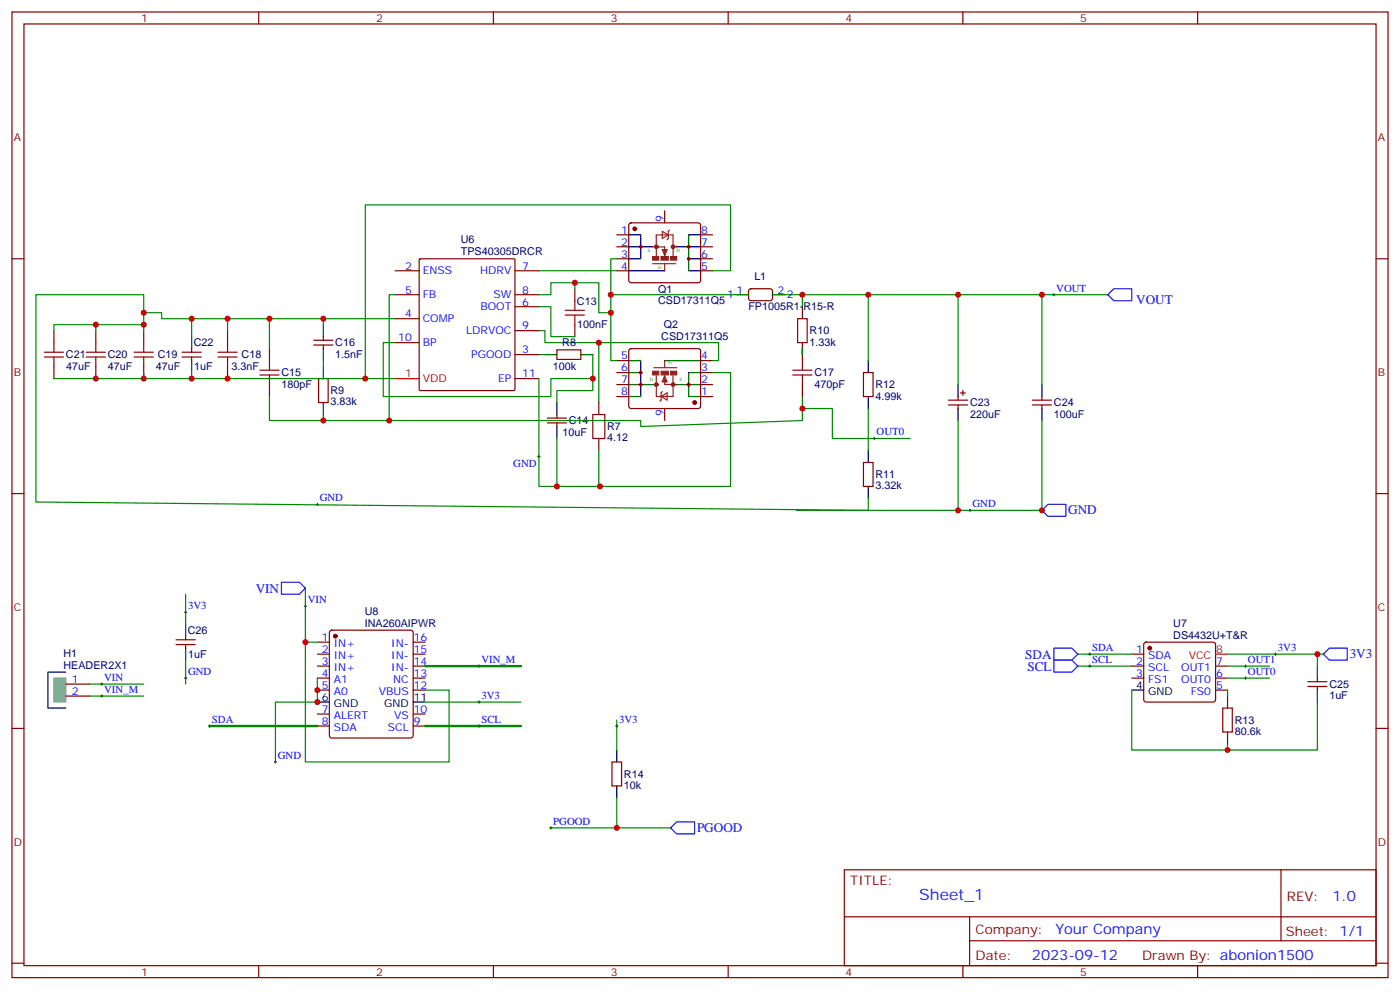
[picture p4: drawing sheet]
<svg xmlns="http://www.w3.org/2000/svg" width="412mm" height="292mm" viewBox="0 0 412 292" stroke-linecap="round" stroke-linejoin="round" font-family="sans-serif">
<g fill="none" stroke="#870000" stroke-width=".35">
<path d="M3.5 3.5h405.4v284.4h-405.4zM7.1 7.1h398.2v277.2h-398.2zM76.2 3.5v3.6M145.3 3.5v3.6M214.5 3.5v3.6M283.6 3.5v3.6M352.8 3.5v3.6M3.5 76.2h3.6M116.4 79.7h7.1M123.5 76.4l.3-.2h27.5l.3 .2 .1 38.3-.2 .3h-27.7l-.3-.2zM151.7 79.7h7M181.7 76.2h3.5"/>
<path d="M181.7 79.7h3.5M181.7 69.1h3.5M181.7 72.7h3.5M185.4 65.8l.5-.2h19.8l.5 .2 .2 .5v16.2l-.3 .5-.4 .3h-19.8l-.5-.3-.2-.5v-16.2zM195.8 62.1v3.5M206.4 76.2h3.5M206.4 79.7h3.5M206.4 69.1h3.5M206.4 72.7h3.5M405.3 76.2h3.6M15.9 97.4v3.5M28.2 97.4v3.5"/>
<path d="M42.3 97.4v3.5M67 97.4v3.5M95.2 99.1v1.1M116.4 93.8h7.1M116.4 86.8h7.1M151.7 86.8h7M151.7 90.3h7M151.7 97.4h7M169.3 85v3.5M169.3 95.6v3.5M217 86.8h3.5M220.7 85.2l.5-.2 5.9 .1 .4 .6v2.4l-.7 .4h-5.9l-.4-.7v-2.1z"/>
<path d="M227.5 86.8h3.6M236.4 90.3v3.5M15.9 107.9v3.6M28.2 107.9v3.6M42.3 107.9v3.6M53.6 105.1h5.7M53.6 103.7h5.7M56.4 102.7v1M56.4 105.1v1.1M67 107.9v3.6M79.4 102.7v3.5M79.4 113.2v3.6"/>
<path d="M92.4 101.6h5.7M92.4 100.2h5.7M93.8 111.5h2.9v7h-2.9zM95.2 101.6v1.1M116.4 100.9h7.1M151.7 104.4h7M151.7 111.5h7M164 103h7.1v2.8h-7.1zM176.4 118.5v3.6M181.7 116.8h3.5M181.7 113.2h3.5M181.7 109.7h3.5"/>
<path d="M181.7 106.2h3.5M185.4 102.9l.5-.2h19.8l.5 .2 .2 .5v16.2l-.3 .5-.4 .2h-19.8l-.5-.2-.2-.5v-16.2zM206.4 116.8h3.5M206.4 113.2h3.5M206.4 109.7h3.5M206.4 106.2h3.5M236.4 100.9v5.3M236.4 113.2v3.6M254.4 109.7h2.8v7.1h-2.8zM279.4 119.2h5.6M279.4 117.8h5.6M282.2 116.8v1"/>
<path d="M282.2 119.2v1.1M282.9 115.7h1.4M283.6 115v1.4M304.1 119.2h5.6M304.1 117.8h5.6M306.9 116.8v1M306.9 119.2v1.1M161.2 124.5h5.7M161.2 123.1h5.7M164 122.1v1M164 124.5v1.1M176.4 129.1v3.5"/>
<path d="M195.8 120.3v3.5M254.4 136.2h2.8v7h-2.8zM3.5 145.3h3.6M405.3 145.3h3.6M51.9 189.8h5.6M51.9 188.4h5.6M54.7 187.3v1.1M54.7 189.8v1.1M93.5 192.6h3.5M93.5 196.1h3.5M93.5 199.7h3.5M93.5 189.1h3.5"/>
<path d="M97.2 185.8l.5-.2h23.3l.5 .2 .2 .5v30.3l-.2 .5-.5 .2h-23.3l-.5-.2-.2-.5v-30.3zM121.7 192.6h3.5M121.7 196.1h3.5M121.7 199.7h3.5M121.7 189.1h3.5M333.4 192.6h3.5M333.4 196.1h3.5M333.4 199.7h3.5M337.1 189.3l.5-.2h19.8l.5 .2 .2 .5v16.2l-.3 .5-.4 .2h-19.8l-.5-.2-.2-.5v-16.2zM358.1 196.1h3.5M358.1 199.7h3.5M388.1 199.7v1"/>
<path d="M3.5 214.5h3.6M19.4 201.4h7.1M19.4 205h7.1M93.5 203.2h3.5M93.5 210.3h3.5M93.5 213.8h3.5M121.7 203.2h3.5M121.7 210.3h3.5M121.7 213.8h3.5M358.1 203.2h3.5M361.6 205v3.5M361.6 215.5v3.6"/>
<path d="M385.2 200.7h5.7M385.2 202.1h5.7M388.1 202.1v1.1M405.3 214.5h3.6M180.3 224.4h2.8v7h-2.8zM248.7 256.1h156.6v28.2h-156.6zM377.3 256.1v20.9M248.7 270h156.5M285.6 277h119.6M285.6 270v14.1M3.5 283.6h3.6M76.2 284.3v3.6"/>
<path d="M145.3 284.3v3.6M214.5 284.3v3.6M283.6 284.3v3.6M352.8 284.3v3.6M405.3 283.6h3.6"/>
</g>
<path d="M116.4 111.5h7.1M358.1 192.6h3.5" fill="none" stroke="#f00" stroke-width=".35"/>
<g fill="#870000" stroke="#870000" stroke-width=".35">
<circle cx="187" cy="67.4" r=".53"/>
<circle cx="188.7" cy="72.7" r=".35"/>
<circle cx="202.8" cy="72.7" r=".35"/>
<circle cx="202.8" cy="76.2" r=".35"/>
<circle cx="204.6" cy="118.5" r=".53"/>
<circle cx="202.8" cy="113.2" r=".35"/>
<circle cx="188.7" cy="113.2" r=".35"/>
<circle cx="188.7" cy="109.7" r=".35"/>
<circle cx="338.7" cy="190.9" r=".53"/>
<circle cx="98.8" cy="187.3" r=".53"/>
</g>
<g fill="none" stroke="#8c2424" stroke-width=".71">
<circle cx="193.3" cy="72.7" r=".35"/>
<circle cx="198.3" cy="72.7" r=".35"/>
<circle cx="193.3" cy="113.2" r=".35"/>
<circle cx="198.3" cy="113.2" r=".35"/>
</g>
<g fill="#8c2424" stroke="#8c2424" stroke-width=".35">
<path d="M192.3 75.5h1.7v1.1h-1.7z"/>
<path d="M197.5 75.5h1.8v1.1h-1.8z"/>
<path d="M194.7 75.5h2.1v1.1h-2.1z"/>
<path d="M197.6 109.3h1.7v1.1h-1.7z"/>
<path d="M192.3 109.3h1.7v1.1h-1.7z"/>
<path d="M194.7 109.3h2.2v1.1h-2.2z"/>
</g>
<g fill="none" stroke="#8c2424" stroke-width=".35">
<path d="M192.3 77.6h6.7M192.3 72.7h3.5v1.1M193.3 72.4v-3.2h5v6.1M193.3 72.4v2.9M195.1 68.1l1.7 1.1-1.7 1zM195.1 73.5h1.4l-.7 1.8zM195.5 73.5l.3 1.4 .4-1.4M195.8 77.6v2.2M195.8 73.5v.6M197.2 67.8l-.4 .3v2.1l-.3 .4M198.3 72.7h1M192.3 113.2h1"/>
<path d="M192.6 108.3h6.7M193.3 110.6v6.1h5v-3.1M194.7 116.7l1.8-1v2.1zM195.1 115.3l-.4 .4v2.1l-.3 .3M195.4 112.4l.4-1.4 .3 1.4M195.8 110.6l.7 1.8h-1.4zM195.8 106.2v2.1M195.8 112.1v1.1h2.5M195.8 111.8v.6M198.2 110.6v2.9M198.3 113.2h1"/>
</g>
<g fill="none" stroke="#000" stroke-width=".35">
<path d="M185.2 69.1h3.5v7.1h-3.5M185.2 72.7h7.1M185.2 79.7h10.6M199.3 72.7h7.1M202.8 76.2h3.6M206.4 69.1h-3.6v10.6h3.6M56.4 99.1v3.6M95.2 95.6v3.5M56.4 106.2v3.5M95.2 102.7v3.5M95.2 107.9v3.6M95.2 118.5v3.6"/>
<path d="M160.5 104.4h3.5M164 118.5v3.6M171.1 104.4h3.5M185.2 106.2h3.5v10.6h-3.5M185.2 113.2h7.1M185.2 109.7h3.5M195.8 106.2h10.6M199.3 113.2h7.1M206.4 109.7h-3.6v7.1h3.6M255.8 106.2v3.5M255.8 116.8v3.5M282.2 113.2v3.6"/>
<path d="M306.9 113.2v3.6M164 125.6v3.5M255.8 132.6v3.6M282.2 120.3v3.5M306.9 120.3v3.5M255.8 143.2v3.6M19.4 197.9h-5.3v10.6h5.3M54.7 183.8v3.5M54.7 190.9v3.5M388.1 196.1v3.6M93.5 206.7h3.5M121.7 206.7h3.5"/>
<path d="M333.4 203.2h3.5M388.1 203.2v3.5M181.7 220.8v3.6M181.7 231.4v3.5"/>
</g>
<g fill="none" stroke="#008700" stroke-width=".35">
<path d="M158.7 79.7h23M181.7 76.2h-1.8v30h1.8M209.9 79.7h5.3v-19.4h-107.6v51.2h8.8M28.2 95.6v1.8M42.3 95.6h-26.4v1.8M42.3 92.1h5.3v1.7h31.8M42.3 97.4v-10.6h-31.7v61l245.2 2.5v-3.5M56.4 93.8v5.3M67 93.8v3.6M95.2 93.8v1.8M116.4 93.8h-37v8.9M116.4 86.8h-1.7v37"/>
<path d="M158.7 86.8h3.6v-3.5h14.1v8.8h3.5M158.7 90.3h3.6v8.8h7M158.7 97.4h1.8v3.5h51.2v5.3h-1.8M169.3 83.3v1.7M179.9 86.8h40.6M227.5 86.8h98.8M236.4 86.8v3.5M255.8 86.8v19.4M282.2 86.8v26.4M306.9 86.8v26.4M15.9 111.5h91.7M42.3 109.7v1.8"/>
<path d="M56.4 109.7v1.8M79.4 116.8v7h109.3v1.8l47.7-1.8v-7M95.2 106.2v1.7M116.4 100.9h-3.5v15.9h49.4v-5.3h12.3M158.7 104.4h1.8M174.6 104.4v10.6h-10.6v3.5M176.4 100.9v17.6M209.9 109.7h5.3v33.5h-56.5v-31.7M236.4 102.7v1.7M95.2 122.1v1.7M164 129.1v14.1M176.4 132.6v10.6h.3"/>
<path d="M236.4 120.3h8.8v8.8h22.9M255.8 120.3v12.3M282.2 123.8v26.5M306.9 123.8v26.5h-72.3M54.7 175v8.8M90 173.2v51.2h42.3v-21.2h-7.1M54.7 194.4v7M90 189.1h3.5M93.5 199.7v7h-12.4v17.7M317.5 192.6h15.9M317.5 196.1h15.9M361.6 192.6h28.2"/>
<path d="M361.6 196.1h12.3M361.6 199.7h12.3M388.1 192.6v3.5M26.5 201.4h15.8M26.5 205h15.8M125.2 206.7h28.3M181.7 212v8.8M333.4 203.2v17.6h28.2M361.6 203.2v1.8M388.1 206.7v14.1h-26.5v-1.7M181.7 234.9v8.9M162.3 243.8h35.3"/>
</g>
<g fill="none" stroke="#a10000" stroke-width=".35">
<path d="M166.5 91.4h5.7M166.5 92.8h5.7M169.3 88.5v2.9M169.3 92.8v2.8M234.9 93.8h2.9v7.1h-2.9zM13.1 103.7h5.6M13.1 105.1h5.6M15.9 100.9v2.8M15.9 105.1v2.8M25.4 103.7h5.6M25.4 105.1h5.6M28.2 100.9v2.8"/>
<path d="M28.2 105.1v2.8M39.5 103.7h5.7M39.5 105.1h5.7M42.3 100.9v2.8M42.3 105.1v2.8M64.2 103.7h5.6M64.2 105.1h5.6M67 100.9v2.8M67 105.1v2.8M76.6 110.4h5.6M76.6 109h5.6M79.4 106.2v2.8"/>
<path d="M79.4 110.4v2.8M233.5 110.4h5.7M233.5 109h5.7M236.4 106.2v2.8M236.4 110.4v2.8M174.6 122.1h3.6v7h-3.6zM360.2 208.5h2.8v7h-2.8z"/>
</g>
<g fill="none" stroke="#000" stroke-width=".29">
<path d="M310.1 86.8h.7M310.4 86.4v.7M158.4 134.4h.7M158.7 134.1v.7M257.2 129.1h.7M257.5 128.8v.7M93.1 148.5h.7M93.5 148.2v.7M285.4 150.3h.7M285.8 149.9v.7M54.7 179.9v.7M89.6 178.5h.7"/>
<path d="M90 178.2v.7M54.3 199.7h.7M54.3 180.3h.7M54.7 199.3v.7M140.8 196.1h.7M141.1 195.8v.7M320.7 192.6h.7M320.7 196.1h.7M321 192.3v.7M321 195.8v.7M366.5 196.1h.7M366.5 199.7h.7"/>
<path d="M366.9 195.8v.7M366.9 199.3v.7M375.4 192.6h.7M375.7 192.3v.7M29.6 201.4h.7M29.6 205h.7M30 201.1v.7M30 204.6v.7M61.4 213.8h.7M61.7 213.4v.7M140.8 213.8h.7M140.8 206.7h.7"/>
<path d="M141.1 206.4v.7M141.1 213.4v.7M181.3 213.8h.7M181.7 213.4v.7M80.8 224.4h.7M81.1 224v.7M161.9 243.8h.7M162.3 243.4v.7"/>
</g>
<path d="M326.3 86.8l1.8-1.8h5.3v3.5h-5.3zM306.9 150.3l1.8-1.8h5.3v3.5h-5.3zM82.9 171.4h5.3l1.8 1.8-1.8 1.8h-5.3zM310.4 190.9h5.3l1.8 1.7-1.8 1.8h-5.3zM310.4 194.4h5.3l1.8 1.7-1.8 1.8h-5.3zM389.8 192.6l1.8-1.7h5.3v3.5h-5.3zM197.6 243.8l1.7-1.8h5.3v3.5h-5.3z" fill="none" stroke="#00f" stroke-width=".35"/>
<path d="M125.2 196.1h28.3M61.7 213.8h31.8M125.2 213.8h28.3" fill="none" stroke="#008700" stroke-width=".71"/>
<path d="M15.9 199.7h3.5v7h-3.5z" fill="#999" stroke="#999" stroke-width=".35"/>
<g fill="#c00">
<circle cx="176.4" cy="100.9" r=".88"/>
<circle cx="176.7" cy="143.2" r=".88"/>
<circle cx="164" cy="143.2" r=".88"/>
<circle cx="174.6" cy="111.5" r=".88"/>
<circle cx="114.7" cy="123.8" r=".88"/>
<circle cx="95.3" cy="93.8" r=".88"/>
<circle cx="95.3" cy="123.8" r=".88"/>
<circle cx="169.3" cy="83.3" r=".88"/>
<circle cx="179.9" cy="92.1" r=".88"/>
<circle cx="179.9" cy="86.8" r=".88"/>
<circle cx="236.4" cy="86.8" r=".88"/>
<circle cx="107.6" cy="111.5" r=".88"/>
<circle cx="28.2" cy="111.5" r=".88"/>
<circle cx="42.3" cy="111.5" r=".88"/>
<circle cx="42.3" cy="95.6" r=".88"/>
<circle cx="28.2" cy="95.6" r=".88"/>
<circle cx="67" cy="111.5" r=".88"/>
<circle cx="56.4" cy="111.5" r=".88"/>
<circle cx="79.4" cy="93.8" r=".88"/>
<circle cx="42.3" cy="92.1" r=".88"/>
<circle cx="67" cy="93.8" r=".88"/>
<circle cx="56.4" cy="93.8" r=".88"/>
<circle cx="255.8" cy="86.8" r=".88"/>
<circle cx="236.4" cy="120.3" r=".88"/>
<circle cx="282.2" cy="86.8" r=".88"/>
<circle cx="282.2" cy="150.3" r=".88"/>
<circle cx="306.9" cy="86.8" r=".88"/>
<circle cx="306.9" cy="150.3" r=".88"/>
<circle cx="388.1" cy="192.6" r=".88"/>
<circle cx="361.6" cy="220.8" r=".88"/>
<circle cx="90" cy="189.1" r=".88"/>
<circle cx="93.5" cy="203.2" r=".88"/>
<circle cx="93.5" cy="206.7" r=".88"/>
<circle cx="181.7" cy="243.8" r=".88"/>
</g>
<text font-size="4.6" fill="#00f" x="270.8" y="265.1">Sheet_1</text>
<g font-size="4.2" fill="#00f">
<text x="392.5" y="265.4">1.0</text>
<text x="310.9" y="274.9">Your Company</text>
<text x="304" y="282.7">2023-09-12</text>
</g>
<g font-size="3.9" fill="#00f">
<text x="334.7" y="89.5">VOUT</text>
<text x="314.7" y="151.3">GND</text>
<text x="75.3" y="174.5">VIN</text>
<text x="302" y="194">SDA</text>
<text x="302.7" y="197.5">SCL</text>
<text x="397.6" y="193.9">3V3</text>
<text x="205.3" y="245">PGOOD</text>
</g>
<g font-size="3.9" fill="#800">
<text x="250.5" y="260.7">TITLE:</text>
<text x="379.1" y="265.4">REV:</text>
<text x="287.4" y="274.9">Company:</text>
<text x="378.7" y="275.5">Sheet: 1/1</text>
<text x="287.4" y="282.6">Date:</text>
<text x="336.4" y="282.7">Drawn By: abonion1500</text>
</g>
<g font-size="3.2" fill="#800">
<text x="41.6" y="6.5">1</text>
<text x="110.8" y="6.5">2</text>
<text x="179.9" y="6.5">3</text>
<text x="249.1" y="6.5">4</text>
<text x="318.2" y="6.5">5</text>
<text x="4.1" y="41.6">A</text>
<text x="405.9" y="41.6">A</text>
<text x="4.1" y="110.8">B</text>
<text x="405.9" y="110.8">B</text>
<text x="4.1" y="179.9">C</text>
<text x="405.9" y="179.9">C</text>
<text x="4.1" y="249.1">D</text>
<text x="405.9" y="249.1">D</text>
<text x="41.6" y="287.3">1</text>
<text x="110.8" y="287.3">2</text>
<text x="179.9" y="287.3">3</text>
<text x="249.1" y="287.3">4</text>
<text x="318.2" y="287.3">5</text>
</g>
<g font-size="3.2" fill="#00f">
<text x="195.4" y="65.4" transform="rotate(-90 195.4 65.4)">9</text>
<text x="183" y="68.8">1</text>
<text x="206.6" y="68.8">8</text>
<text x="183" y="72.3">2</text>
<text x="183" y="75.8">3</text>
<text x="206.6" y="75.8">6</text>
<text x="206.6" y="72.3">7</text>
<text x="119.3" y="79.4">2</text>
<text x="124.5" y="80.8">ENSS</text>
<text x="141.4" y="80.8">HDRV</text>
<text x="153.8" y="79.4">7</text>
<text x="183" y="79.4">4</text>
<text x="206.6" y="79.4">5</text>
<text x="119.3" y="86.4">5</text>
<text x="124.5" y="87.8">FB</text>
<text x="145.3" y="87.8">SW</text>
<text x="153.8" y="90">6</text>
<text x="153.8" y="86.4">8</text>
<text x="214.2" y="87.8">1</text>
<text x="217" y="86.4">1</text>
<text x="229.1" y="86.4">2</text>
<text x="231.8" y="87.8">2</text>
<text x="311.1" y="85.9">VOUT</text>
<text x="119.3" y="93.5">4</text>
<text x="124.5" y="94.9">COMP</text>
<text x="141.5" y="91.4">BOOT</text>
<text x="117.3" y="100.5">10</text>
<text x="124.5" y="102">BP</text>
<text x="137.3" y="98.4">LDRVOC</text>
<text x="153.8" y="97">9</text>
<text x="138.8" y="105.5">PGOOD</text>
<text x="153.8" y="104.1">3</text>
<text x="183" y="105.8">5</text>
<text x="206.6" y="105.8">4</text>
<text x="146.7" y="112.5">EP</text>
<text x="153.8" y="111.1">11</text>
<text x="183" y="109.4">6</text>
<text x="183" y="112.9">7</text>
<text x="206.6" y="112.9">2</text>
<text x="206.6" y="109.4">3</text>
<text x="183" y="116.4">8</text>
<text x="206.6" y="116.4">1</text>
<text x="195.4" y="122.5" transform="rotate(-90 195.4 122.5)">9</text>
<text x="258.2" y="128.2">OUT0</text>
<text x="151.2" y="137.5">GND</text>
<text x="94.2" y="147.6">GND</text>
<text x="286.5" y="149.4">GND</text>
<text x="55.4" y="179.4">3V3</text>
<text x="90.7" y="177.6">VIN</text>
<text x="94.8" y="188.7">1</text>
<text x="98.3" y="190.5">IN+</text>
<text x="115.3" y="190.5">IN-</text>
<text x="121.9" y="188.7">16</text>
<text x="321.7" y="191.7">SDA</text>
<text x="376.4" y="191.7">3V3</text>
<text x="94.8" y="192.3">2</text>
<text x="94.8" y="195.8">3</text>
<text x="98.3" y="194">IN+</text>
<text x="98.3" y="197.6">IN+</text>
<text x="115.3" y="197.6">IN-</text>
<text x="115.3" y="194">IN-</text>
<text x="121.9" y="195.8">14</text>
<text x="121.9" y="192.3">15</text>
<text x="141.8" y="195.3">VIN_M</text>
<text x="321.7" y="195.3">SCL</text>
<text x="334.7" y="192.3">1</text>
<text x="334.7" y="195.8">2</text>
<text x="338.2" y="194">SDA</text>
<text x="338.2" y="197.6">SCL</text>
<text x="348" y="197.6">OUT1</text>
<text x="358.2" y="195.8">7</text>
<text x="367.6" y="195.3">OUT1</text>
<text x="21.2" y="201.1">1</text>
<text x="30.7" y="200.6">VIN</text>
<text x="55.4" y="198.8">GND</text>
<text x="94.8" y="199.3">4</text>
<text x="94.8" y="202.8">5</text>
<text x="98.3" y="201.1">A1</text>
<text x="115.8" y="201.1">NC</text>
<text x="121.9" y="202.8">12</text>
<text x="121.9" y="199.3">13</text>
<text x="334.7" y="199.3">3</text>
<text x="338.2" y="201.1">FS1</text>
<text x="348" y="201.1">OUT0</text>
<text x="358.2" y="202.8">5</text>
<text x="358.2" y="199.3">6</text>
<text x="367.6" y="198.8">OUT0</text>
<text x="21.2" y="204.6">2</text>
<text x="30.7" y="204.1">VIN_M</text>
<text x="94.8" y="209.9">7</text>
<text x="98.3" y="204.6">A0</text>
<text x="111.6" y="204.6">VBUS</text>
<text x="121.9" y="209.9">10</text>
<text x="141.8" y="205.8">3V3</text>
<text x="350.8" y="204.6">FS0</text>
<text x="62.4" y="212.9">SDA</text>
<text x="94.8" y="213.4">8</text>
<text x="98.3" y="211.7">ALERT</text>
<text x="98.3" y="215.2">SDA</text>
<text x="114.3" y="215.2">SCL</text>
<text x="116.1" y="211.7">VS</text>
<text x="121.9" y="213.4">9</text>
<text x="141.8" y="212.9">SCL</text>
<text x="182.4" y="212.9">3V3</text>
<text x="81.8" y="223.5">GND</text>
<text x="163" y="242.9">PGOOD</text>
</g>
<g font-size="3.2" fill="#000080">
<text x="135.7" y="71.5">U6</text>
<text x="135.7" y="75.1">TPS40305DRCR</text>
<text x="222.2" y="82.6">L1</text>
<text x="169.9" y="89.7">C13</text>
<text x="193.9" y="89.6">CSD17311Q5</text>
<text x="193.9" y="86.3">Q1</text>
<text x="220.5" y="91.4">FP1005R1-R15-R</text>
<text x="98.8" y="102">C16</text>
<text x="165.6" y="101.9">R8</text>
<text x="170" y="96.7">100nF</text>
<text x="194.8" y="100.2">CSD17311Q5</text>
<text x="195.5" y="96.7">Q2</text>
<text x="238.5" y="101.8">1.33k</text>
<text x="238.5" y="98.5">R10</text>
<text x="19.4" y="105.5">C21</text>
<text x="31.7" y="105.5">C20</text>
<text x="46.5" y="105.5">C19</text>
<text x="57.1" y="102">C22</text>
<text x="71.2" y="105.5">C18</text>
<text x="98.8" y="105.3">1.5nF</text>
<text x="19.5" y="108.8">47uF</text>
<text x="31.7" y="108.8">47uF</text>
<text x="45.9" y="108.8">47uF</text>
<text x="57.2" y="109.1">1uF</text>
<text x="68.2" y="109.1">3.3nF</text>
<text x="82.9" y="110.8">C15</text>
<text x="162.9" y="109">100k</text>
<text x="239.9" y="110.8">C17</text>
<text x="82.9" y="114.1">180pF</text>
<text x="97.4" y="119.4">3.83k</text>
<text x="97.4" y="116">R9</text>
<text x="239.9" y="114.1">470pF</text>
<text x="257.9" y="117.6">4.99k</text>
<text x="257.9" y="114.3">R12</text>
<text x="285.8" y="119.6">C23</text>
<text x="310.4" y="119.6">C24</text>
<text x="167.6" y="124.9">C14</text>
<text x="285.8" y="122.9">220uF</text>
<text x="310.4" y="122.9">100uF</text>
<text x="165.7" y="128.4">10uF</text>
<text x="178.9" y="130">4.12</text>
<text x="178.9" y="126.6">R7</text>
<text x="257.9" y="140.8">R11</text>
<text x="257.9" y="144.1">3.32k</text>
<text x="107.5" y="184.5">INA260AIPWR</text>
<text x="107.5" y="181.1">U8</text>
<text x="345.6" y="184.6">U7</text>
<text x="55.3" y="186.7">C26</text>
<text x="345.6" y="188">DS4432U+T&amp;R</text>
<text x="18.7" y="196.8">HEADER2X1</text>
<text x="18.7" y="193.5">H1</text>
<text x="55.5" y="193.7">1uF</text>
<text x="391.6" y="202.6">C25</text>
<text x="391.6" y="205.8">1uF</text>
<text x="363.7" y="213.1">R13</text>
<text x="363.7" y="216.4">80.6k</text>
<text x="183.8" y="232.3">10k</text>
<text x="183.8" y="229">R14</text>
</g>
<g font-size="3.2" fill="#f00">
<text x="119.3" y="111.1">1</text>
<text x="124.5" y="112.5">VDD</text>
<text x="350.2" y="194">VCC</text>
<text x="358.2" y="192.3">8</text>
</g>
<g font-size="3.2">
<text x="334.7" y="202.8">4</text>
<text x="94.8" y="206.4">6</text>
<text x="98.3" y="208.1">GND</text>
<text x="113.1" y="208.1">GND</text>
<text x="121.9" y="206.4">11</text>
<text x="338.2" y="204.6">GND</text>
</g>
<g font-size="1.4" fill="#238d23">
<text x="190.9" y="74.3">S</text>
<text x="199.3" y="74.3">D</text>
<text x="193.9" y="79.1">G</text>
<text x="196.9" y="107.3">G</text>
<text x="191.4" y="112">D</text>
<text x="200.1" y="112.1">S</text>
</g>
</svg>
